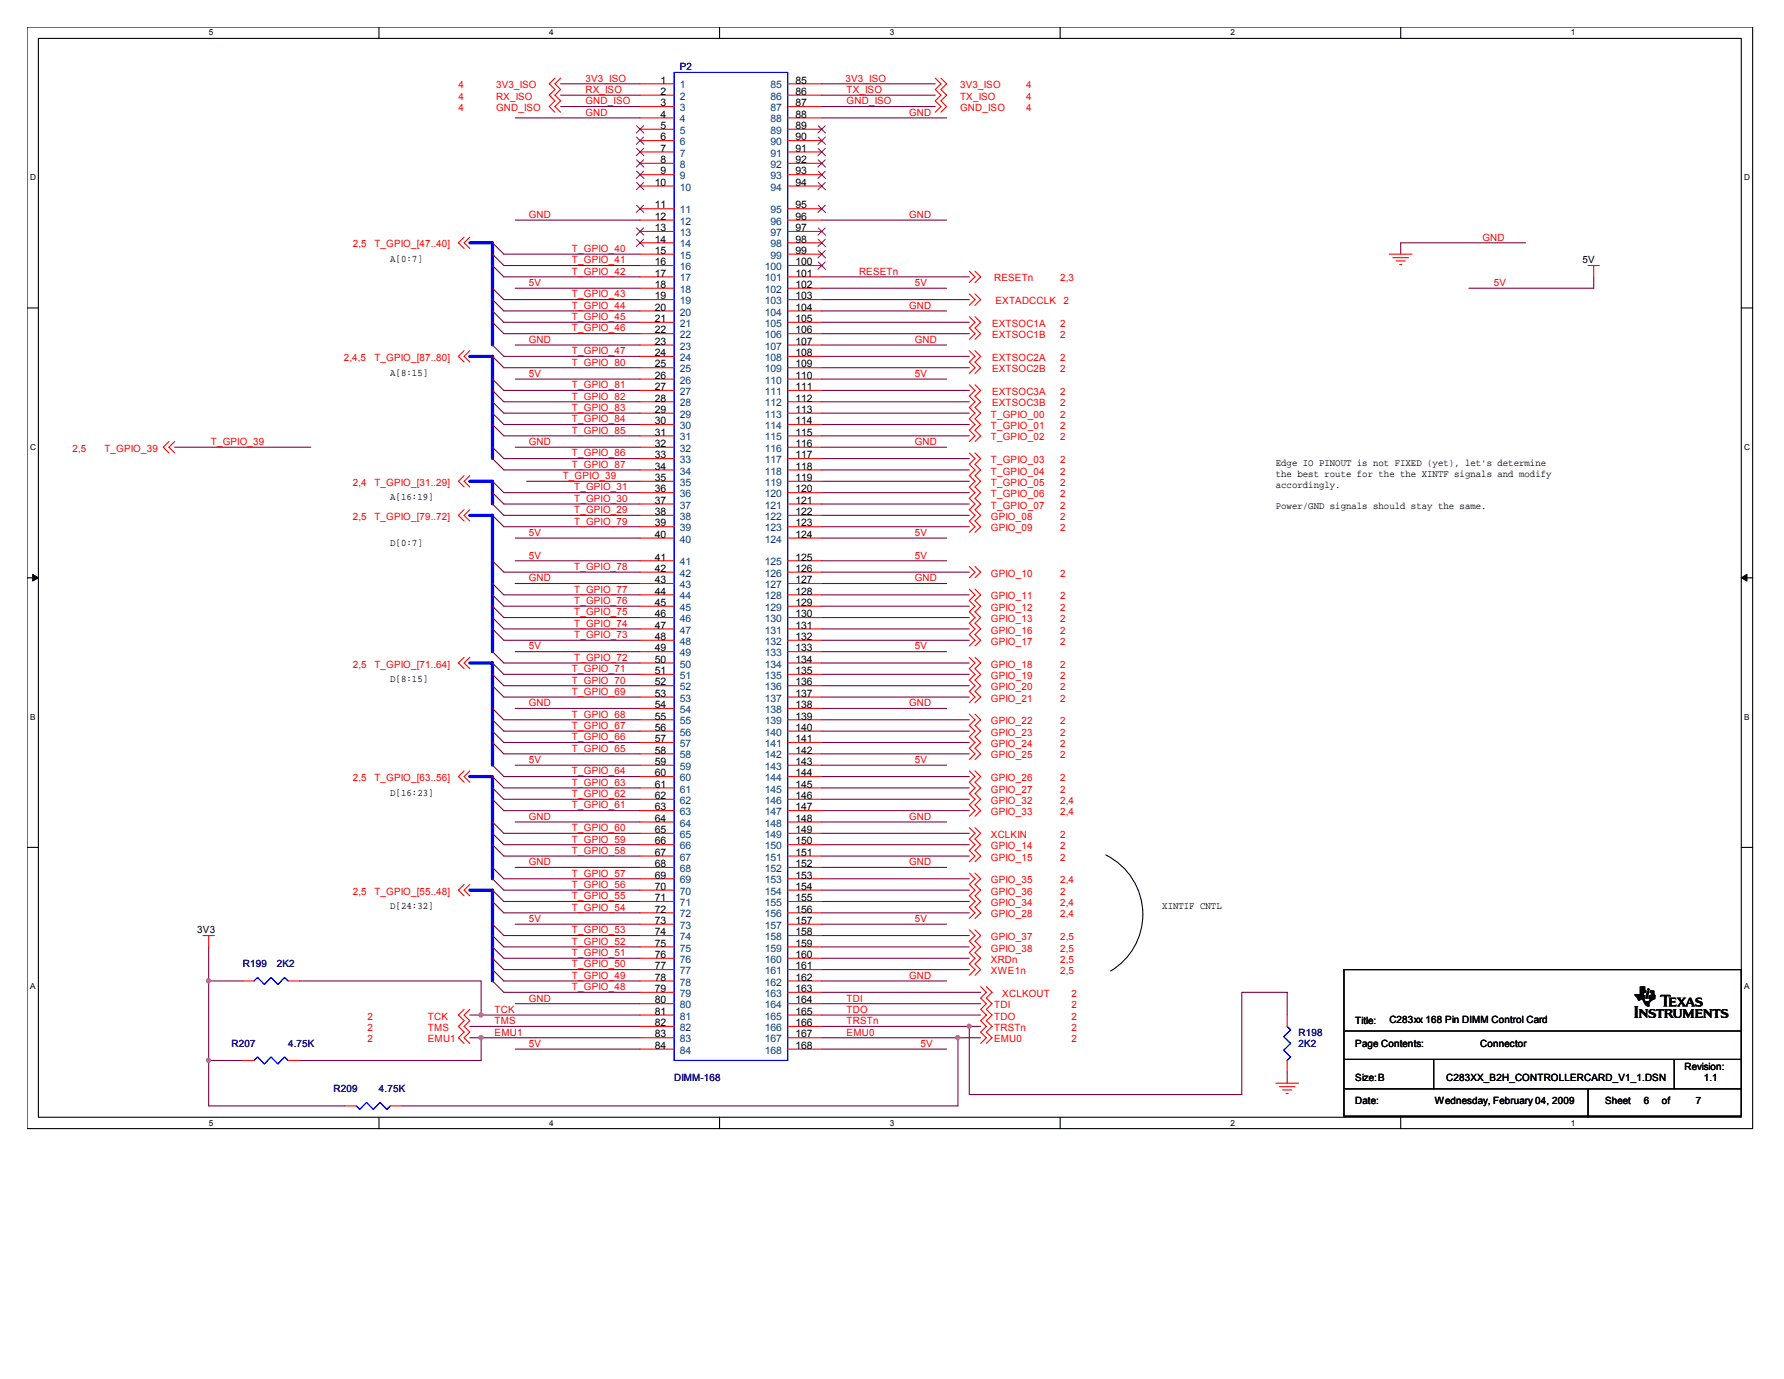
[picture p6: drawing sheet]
<svg xmlns="http://www.w3.org/2000/svg" width="279mm" height="216mm" viewBox="0 0 279 216" stroke-linecap="round" stroke-linejoin="round" font-family="sans-serif">
<path d="M4.2 4.2h270.3v172.5h-270.3zM6 6h266.7v168.9h-266.7z" fill="none" stroke="#000" stroke-width=".17"/>
<g fill="#fff">
<path d="M32.7 4.4h.7v1.4h-.7z"/>
<path d="M32.7 175.1h.7v1.4h-.7z"/>
</g>
<path d="M59.4 4.2v1.8M59.4 174.9v1.8" fill="none" stroke="#000" stroke-width=".17"/>
<g fill="#fff">
<path d="M86 4.4h.7v1.4h-.7z"/>
<path d="M86 175.1h.7v1.4h-.7z"/>
</g>
<path d="M112.7 4.2v1.8M112.7 174.9v1.8" fill="none" stroke="#000" stroke-width=".17"/>
<g fill="#fff">
<path d="M139.4 4.4h.6v1.4h-.6z"/>
<path d="M139.4 175.1h.6v1.4h-.6z"/>
</g>
<path d="M166 4.2v1.8M166 174.9v1.8" fill="none" stroke="#000" stroke-width=".17"/>
<g fill="#fff">
<path d="M192.7 4.4h.7v1.4h-.7z"/>
<path d="M192.7 175.1h.7v1.4h-.7z"/>
</g>
<path d="M219.4 4.2v1.8M219.4 174.9v1.8" fill="none" stroke="#000" stroke-width=".17"/>
<g fill="#fff">
<path d="M246 4.4h.7v1.4h-.7z"/>
<path d="M246 175.1h.7v1.4h-.7z"/>
<path d="M4.7 27.1h.9v1.4h-.9z"/>
<path d="M273.2 27.1h.9v1.4h-.9z"/>
<path d="M4.7 69.3h.9v1.4h-.9z"/>
<path d="M273.2 69.3h.9v1.4h-.9z"/>
</g>
<path d="M4.2 48.2h1.8M272.7 48.2h1.8" fill="none" stroke="#000" stroke-width=".17"/>
<g fill="#fff">
<path d="M4.7 111.5h.8v1.4h-.8z"/>
<path d="M273.2 111.5h.8v1.4h-.8z"/>
</g>
<path d="M4.2 90.5h1.8M272.7 90.5h1.8" fill="none" stroke="#000" stroke-width=".17"/>
<path d="M5.1 89.9l.9 .6-.9 .5zM272.7 90.5l.9-.6v1.1z" fill="#000" stroke="#000" stroke-width=".16"/>
<g fill="#fff">
<path d="M4.7 153.8h.8v1.4h-.8z"/>
<path d="M273.2 153.8h.8v1.4h-.8z"/>
</g>
<path d="M4.2 132.7h1.8M173.2 133.9a10.3 10.3 0 0 1 .7 18.1M272.7 132.7h1.8M210.5 151.8h62.2v23h-62.2zM210.5 165.9h62.2M210.7 170.5h62M210.7 161.4h62M224.5 165.9v4.6M248.7 170.5v4.4M262.2 165.9v4.6" fill="none" stroke="#000" stroke-width=".17"/>
<g fill="none" stroke="#800040" stroke-width=".17">
<path d="M80.7 18.5h19.5M87.8 13.1h12.4M87.8 14.9h12.4M87.8 16.7h12.4M128.7 13.1h17.8M128.7 14.9h17.8M128.7 16.7h17.8M128.7 18.5h19.6M77.1 38l1.8 1.8h21.3M77.1 39.8l1.8 1.8h21.3M80.7 34.5h19.5M128.7 34.5h19.6"/>
<path d="M238.9 38h-19.5v1.8M77.1 41.6l1.8 1.7h21.3M77.1 45.1l1.8 1.8h21.3M77.1 46.9l1.8 1.8h21.3M77.1 48.7l1.8 1.8h21.3M77.1 50.5l1.8 1.7h21.3M77.1 54l1.8 1.8h21.3M77.1 55.8l1.8 1.8h21.3M77.1 59.4l1.8 1.7h21.3M80.7 45.1h19.5M80.7 54h19.5M80.7 59.4h19.5"/>
<path d="M128.7 45.1h19.6M128.7 54h19.6M128.7 59.4h19.6M128.7 57.6h23.1M128.7 55.8h23.1M128.7 50.5h23.1M128.7 52.2h23.1M128.7 46.9h23.1M128.7 48.7h19.6M128.7 43.3h23.1M249.6 43.3v1.8h-19.6M27.3 70h21.4"/>
<path d="M77.1 75.4l1.8 1.7h21.3M77.1 77.1l1.8 1.8h21.3M77.1 78.9l1.8 1.8h21.3M77.1 61.1l1.8 1.8h21.3M77.1 62.9l1.8 1.8h21.3M77.1 66.5l1.8 1.7h21.3M77.1 64.7l1.8 1.8h21.3M77.1 70l1.8 1.8h21.3M77.1 71.8h.1M77.1 71.8l1.8 1.8h21.3M80.7 70h19.5M82.5 75.4h17.7"/>
<path d="M128.7 70h19.6M128.7 77.1h23.1M128.7 75.4h23.1M128.7 78.9h23.1M128.7 71.8h23.1M128.7 73.6h23.1M128.7 66.5h23.1M128.7 68.2h23.1M128.7 62.9h23.1M128.7 61.1h23.1M128.7 64.7h23.1M77.1 80.7l1.8 1.8h21.3"/>
<path d="M77.1 91.4l1.8 1.7h21.3M77.1 93.1l1.8 1.8h21.3M77.1 87.8l1.8 1.8h21.3M77.1 94.9l1.8 1.8h21.3M77.1 98.5l1.8 1.7h21.3M77.1 96.7l1.8 1.8h21.3M80.7 91.4h19.5M80.7 84.2h19.5M80.7 87.8h19.5M128.7 91.4h19.6M128.7 84.2h19.6M128.7 87.8h19.6"/>
<path d="M128.7 80.7h23.1M128.7 93.1h23.1M128.7 94.9h23.1M128.7 96.7h23.1M128.7 98.5h23.1M128.7 89.6h23.1M128.7 82.5h23.1M77.1 105.6l1.8 1.8h21.3M77.1 107.4l1.8 1.7h21.3M77.1 110.9l1.8 1.8h21.3M77.1 112.7l1.8 1.8h21.3M77.1 114.5l1.8 1.7h21.3"/>
<path d="M77.1 116.2l1.8 1.8h21.3M77.1 102l1.8 1.8h21.3M77.1 103.8l1.8 1.8h21.3M77.1 119.8l1.8 1.8h21.3M80.7 110.9h19.5M80.7 102h19.5M80.7 119.8h19.5M128.7 110.9h19.6M128.7 102h19.6M128.7 119.8h19.6M128.7 116.2h23.1M128.7 114.5h23.1"/>
<path d="M128.7 118h23.1M128.7 107.4h23.1M128.7 109.1h23.1M128.7 112.7h23.1M128.7 103.8h23.1M128.7 105.6h23.1M128.7 100.2h23.1M77.1 121.6l1.8 1.8h21.3M77.1 125.1l1.8 1.8h21.3M77.1 123.4l1.8 1.7h21.3M77.1 130.5l1.8 1.7h21.3M77.1 132.2l1.8 1.8h21.3"/>
<path d="M77.1 135.8l1.8 1.8h21.3M77.1 128.7l1.8 1.8h21.3M77.1 139.4l1.8 1.7h21.3M77.1 137.6l1.8 1.8h21.3M80.7 128.7h19.5M80.7 135.8h19.5M128.7 137.6h23.1M128.7 139.4h23.1M128.7 134h23.1M128.7 132.2h23.1M128.7 128.7h19.6M128.7 135.8h19.6"/>
<path d="M128.7 130.5h23.1M128.7 123.4h23.1M128.7 125.1h23.1M128.7 126.9h23.1M128.7 121.6h23.1M32.7 148.3v5.3h5.3M32.7 153.6v19.5h21.3M46.9 153.6h28.5v5.3M73.6 158.9h26.6M77.1 141.1l1.8 1.8h21.3M77.1 144.7l1.8 1.8h21.3M77.1 146.5l1.8 1.8h21.3"/>
<path d="M77.1 151.8l1.8 1.8h21.3M77.1 153.6l1.8 1.8h21.3M77.1 150l1.8 1.8h21.3M77.1 148.3l1.8 1.7h21.3M80.7 144.7h19.5M80.7 157.1h19.5M128.7 150h23.1M128.7 151.8h23.1M128.7 146.5h23.1M128.7 148.3h23.1M128.7 141.1h23.1M128.7 142.9h23.1"/>
<path d="M128.7 158.9h24.9M128.7 144.7h19.6M128.7 153.6h19.6M128.7 157.1h24.9M128.7 155.4h24.9M201.6 158.9v-3.5h-7.1v16h-42.7v-10.7h-23.1M32.7 166h5.3M73.6 160.7h26.6M73.6 162.5h26.6M75.4 162.5v3.5h-28.5M80.7 164.3h19.5M128.7 162.5h21.3v10.6h-87.1"/>
<path d="M128.7 164.3h19.6M150 162.5h3.6M151.8 160.7h1.8M201.6 167.8v1.8"/>
</g>
<g fill="#f0f" stroke="#f0f" stroke-width=".17">
<circle cx="75.3" cy="162.4" r=".32"/>
<circle cx="32.7" cy="166" r=".32"/>
<circle cx="32.7" cy="153.6" r=".32"/>
<circle cx="150" cy="162.4" r=".32"/>
<circle cx="151.8" cy="160.7" r=".32"/>
<circle cx="75.3" cy="158.9" r=".32"/>
</g>
<path d="M73.6 38h3.5v16M73.6 55.8h3.5v16M73.6 75.4h3.5v3.5M73.6 80.7h3.5v21.3M73.6 103.8h3.5v16M73.6 121.6h3.5v16M73.6 139.4h3.5v14.2" fill="none" stroke="#00f" stroke-width=".51"/>
<g fill="none" stroke="#f00" stroke-width=".17">
<path d="M86.9 12.2l-.9 .9 .9 .9-.9 .9 .9 .9-.9 .9 .9 .9M87.8 12.2l-.9 .9 .9 .9-.9 .9 .9 .9-.9 .9 .9 .9M100.2 13.1h5.4M100.2 14.9h5.4M100.2 16.7h5.4M100.2 18.5h5.4M123.4 13.1h5.3M123.4 14.9h5.3M123.4 16.7h5.3M123.4 18.5h5.3M146.5 12.2l.9 .9-.9 .9 .9 .9-.9 .9 .9 .9-.9 .9M147.4 12.2l.9 .9-.9 .9 .9 .9-.9 .9 .9 .9-.9 .9"/>
<path d="M72.7 37.1l-.9 .9 .9 .9M73.6 37.1l-.9 .9 .9 .9M100.2 39.8h5.4M100.2 20.2h5.4M100.2 22h5.4M100.2 23.8h5.4M100.2 25.6h5.4M100.2 27.3h5.4M100.2 29.1h5.4M100.2 32.7h5.4M100.2 34.5h5.4M100.2 36.2h5.4"/>
<path d="M100.2 38h5.4M123.4 39.8h5.3M123.4 20.2h5.3M123.4 22h5.3M123.4 23.8h5.3M123.4 25.6h5.3M123.4 27.3h5.3M123.4 29.1h5.3M123.4 32.7h5.3M123.4 34.5h5.3M123.4 36.2h5.3M123.4 38h5.3"/>
<path d="M217.6 39.8h3.5M72.7 54.9l-.9 .9 .9 .9M73.6 54.9l-.9 .9 .9 .9M100.2 41.6h5.4M100.2 43.3h5.4M100.2 45.1h5.4M100.2 46.9h5.4M100.2 48.7h5.4M100.2 50.5h5.4M100.2 52.2h5.4M100.2 54h5.4M100.2 55.8h5.4"/>
<path d="M100.2 57.6h5.4M100.2 59.4h5.4M123.4 41.6h5.3M123.4 43.3h5.3M123.4 45.1h5.3M123.4 46.9h5.3M123.4 48.7h5.3M123.4 50.5h5.3M123.4 52.2h5.3M123.4 54h5.3M123.4 55.8h5.3M123.4 57.6h5.3"/>
<path d="M123.4 59.4h5.3M151.8 54.9l.9 .9-.9 .9 .9 .9-.9 .9M151.8 49.6l.9 .9-.9 .8 .9 .9-.9 .9M151.8 46l.9 .9-.9 .9M151.8 42.5l.9 .8-.9 .9M152.7 54.9l.9 .9-.9 .9 .9 .9-.9 .9M152.7 49.6l.9 .9-.9 .8 .9 .9-.9 .9M152.7 46l.9 .9-.9 .9M152.7 42.5l.9 .8-.9 .9M218.1 40.3h2.5M218.7 40.9h1.4M219.2 41.4h.3"/>
<path d="M248.7 41.6h1.8M249.6 41.6v1.7M26.5 69.1l-.9 .9 .9 .9M27.3 69.1l-.8 .9 .8 .9M72.7 79.8l-.9 .9 .9 .9M72.7 74.5l-.9 .9 .9 .8M73.6 79.8l-.9 .9 .9 .9M73.6 74.5l-.9 .9 .9 .8M100.2 61.1h5.4M100.2 62.9h5.4M100.2 64.7h5.4M100.2 66.5h5.4"/>
<path d="M100.2 68.2h5.4M100.2 70h5.4M100.2 71.8h5.4M100.2 73.6h5.4M100.2 75.4h5.4M100.2 77.1h5.4M100.2 78.9h5.4M123.4 61.1h5.3M123.4 62.9h5.3M123.4 64.7h5.3M123.4 66.5h5.3M123.4 68.2h5.3"/>
<path d="M123.4 70h5.3M123.4 71.8h5.3M123.4 73.6h5.3M123.4 75.4h5.3M123.4 77.1h5.3M123.4 78.9h5.3M151.8 70.9l.9 .9-.9 .9 .9 .9-.9 .9 .9 .9-.9 .8 .9 .9-.9 .9 .9 .9-.9 .9 .9 .9-.9 .9 .9 .9-.9 .9M151.8 60.2l.9 .9-.9 .9 .9 .9-.9 .9 .9 .9-.9 .9 .9 .9-.9 .9 .9 .8-.9 .9M152.7 70.9l.9 .9-.9 .9 .9 .9-.9 .9 .9 .9-.9 .8 .9 .9-.9 .9 .9 .9-.9 .9 .9 .9-.9 .9 .9 .9-.9 .9M152.7 60.2l.9 .9-.9 .9 .9 .9-.9 .9 .9 .9-.9 .9 .9 .9-.9 .9 .9 .8-.9 .9M100.2 80.7h5.4M100.2 82.5h5.4"/>
<path d="M100.2 84.2h5.4M100.2 87.8h5.4M100.2 89.6h5.4M100.2 91.4h5.4M100.2 93.1h5.4M100.2 94.9h5.4M100.2 96.7h5.4M100.2 98.5h5.4M123.4 80.7h5.3M123.4 82.5h5.3M123.4 84.2h5.3M123.4 87.8h5.3"/>
<path d="M123.4 89.6h5.3M123.4 91.4h5.3M123.4 93.1h5.3M123.4 94.9h5.3M123.4 96.7h5.3M123.4 98.5h5.3M151.8 92.2l.9 .9-.9 .9 .9 .9-.9 .9 .9 .9-.9 .9 .9 .9-.9 .9 .9 .8-.9 .9M151.8 88.7l.9 .9-.9 .9M152.7 92.2l.9 .9-.9 .9 .9 .9-.9 .9 .9 .9-.9 .9 .9 .9-.9 .9 .9 .8-.9 .9M152.7 88.7l.9 .9-.9 .9M72.7 102.9l-.9 .9 .9 .9M73.6 102.9l-.9 .9 .9 .9"/>
<path d="M100.2 100.2h5.4M100.2 102h5.4M100.2 103.8h5.4M100.2 105.6h5.4M100.2 107.4h5.4M100.2 109.1h5.4M100.2 110.9h5.4M100.2 112.7h5.4M100.2 114.5h5.4M100.2 116.2h5.4M100.2 118h5.4M100.2 119.8h5.4"/>
<path d="M123.4 100.2h5.3M123.4 102h5.3M123.4 103.8h5.3M123.4 105.6h5.3M123.4 107.4h5.3M123.4 109.1h5.3M123.4 110.9h5.3M123.4 112.7h5.3M123.4 114.5h5.3M123.4 116.2h5.3M123.4 118h5.3M123.4 119.8h5.3"/>
<path d="M151.8 111.8l.9 .9-.9 .9 .9 .9-.9 .9 .9 .8-.9 .9 .9 .9-.9 .9M151.8 102.9l.9 .9-.9 .9 .9 .9-.9 .9 .9 .9-.9 .8 .9 .9-.9 .9M152.7 111.8l.9 .9-.9 .9 .9 .9-.9 .9 .9 .8-.9 .9 .9 .9-.9 .9M152.7 102.9l.9 .9-.9 .9 .9 .9-.9 .9 .9 .9-.9 .8 .9 .9-.9 .9M72.7 138.5l-.9 .9 .9 .8M72.7 120.7l-.9 .9 .9 .9M73.6 138.5l-.9 .9 .9 .8M73.6 120.7l-.9 .9 .9 .9M100.2 121.6h5.4M100.2 123.4h5.4M100.2 125.1h5.4M100.2 126.9h5.4"/>
<path d="M100.2 128.7h5.4M100.2 130.5h5.4M100.2 132.2h5.4M100.2 134h5.4M100.2 135.8h5.4M100.2 137.6h5.4M100.2 139.4h5.4M123.4 121.6h5.3M123.4 123.4h5.3M123.4 125.1h5.3M123.4 126.9h5.3M123.4 128.7h5.3"/>
<path d="M123.4 130.5h5.3M123.4 132.2h5.3M123.4 134h5.3M123.4 135.8h5.3M123.4 137.6h5.3M123.4 139.4h5.3M151.8 136.7l.9 .9-.9 .9 .9 .9-.9 .8 .9 .9-.9 .9 .9 .9-.9 .9M151.8 129.6l.9 .9-.9 .9 .9 .8-.9 .9 .9 .9-.9 .9M151.8 120.7l.9 .9-.9 .9 .9 .9-.9 .8 .9 .9-.9 .9 .9 .9-.9 .9M152.7 136.7l.9 .9-.9 .9 .9 .9-.9 .8 .9 .9-.9 .9 .9 .9-.9 .9M152.7 129.6l.9 .9-.9 .9 .9 .8-.9 .9 .9 .9-.9 .9M152.7 120.7l.9 .9-.9 .9 .9 .9-.9 .8 .9 .9-.9 .9 .9 .9-.9 .9"/>
<path d="M31.8 146.5h1.8M32.7 146.5v1.8M38 153.6h1.8M45.1 153.6h1.8M72.7 158l-.9 .9 .9 .9-.9 .9 .9 .9-.9 .9 .9 .9M73.6 158l-.9 .9 .9 .9-.9 .9 .9 .9-.9 .9 .9 .9M100.2 146.5h5.4M100.2 141.1h5.4M100.2 142.9h5.4M100.2 144.7h5.4M100.2 148.3h5.4M100.2 150h5.4"/>
<path d="M100.2 151.8h5.4M100.2 153.6h5.4M100.2 155.4h5.4M100.2 157.1h5.4M100.2 158.9h5.4M123.4 146.5h5.3M123.4 141.1h5.3M123.4 142.9h5.3M123.4 144.7h5.3M123.4 148.3h5.3M123.4 150h5.3M123.4 151.8h5.3"/>
<path d="M123.4 153.6h5.3M123.4 155.4h5.3M123.4 157.1h5.3M123.4 158.9h5.3M151.8 145.6l.9 .9-.9 .9 .9 .9-.9 .8 .9 .9-.9 .9 .9 .9-.9 .9M152.7 145.6l.9 .9-.9 .9 .9 .9-.9 .8 .9 .9-.9 .9 .9 .9-.9 .9M153.6 154.5l.9 .9-.9 .9 .9 .8-.9 .9 .9 .9-.9 .9 .9 .9-.9 .9 .9 .9-.9 .9M154.5 154.5l.9 .9-.9 .9 .9 .8-.9 .9 .9 .9-.9 .9 .9 .9-.9 .9 .9 .9-.9 .9M201.6 158.9v1.8M38 166h1.8M45.1 166h1.8M54 173.1h1.8"/>
<path d="M61.1 173.1h1.8M100.2 160.7h5.4M100.2 162.5h5.4M100.2 164.3h5.4M123.4 160.7h5.3M123.4 162.5h5.3M123.4 164.3h5.3M199.8 169.6h3.6M200.4 170.1h2.4M200.9 170.6h1.4M201.4 171.2h.4M201.6 166v1.8"/>
</g>
<path d="M105.6 11.3h17.8v154.7h-17.8zM39.8 153.6l.5-.6 1.1 1.1 1.1-1.1 1 1.1 1.1-1.1 .5 .6M39.8 166l.5-.5 1.1 1.1 1.1-1.1 1 1.1 1.1-1.1 .5 .5M55.8 173.1l.5 .6 1.1-1.1 1.1 1.1 1-1.1 1.1 1.1 .5-.6M201.6 160.7l.5 .5-1.1 1.1 1.1 1.1-1.1 1 1.1 1.1-.5 .5" fill="none" stroke="#00f" stroke-width=".17"/>
<g fill="none" stroke="#804000" stroke-width=".16">
<path d="M99.7 19.7l1.1 1.1M100.8 19.7l-1.1 1.1M128.1 19.7l1.2 1.1M129.2 19.7l-1.1 1.1M99.7 21.5l1.1 1.1M99.7 23.2l1.1 1.2M99.7 25l1.1 1.2M99.7 26.8l1.1 1.1M99.7 28.6l1.1 1.1M99.7 32.1l1.1 1.2M99.7 35.7l1.1 1.1M99.7 37.5l1.1 1.1"/>
<path d="M100.8 21.5l-1.1 1.1M100.8 23.2l-1.1 1.2M100.8 25l-1.1 1.2M100.8 26.8l-1.1 1.1M100.8 28.6l-1.1 1.1M100.8 32.1l-1.1 1.2M100.8 35.7l-1.1 1.1M100.8 37.5l-1.1 1.1M128.1 21.5l1.2 1.1M128.1 23.2l1.2 1.2M128.1 25l1.2 1.2M128.1 26.8l1.2 1.1"/>
<path d="M128.1 28.6l1.2 1.1M128.1 32.1l1.2 1.2M128.1 35.7l1.2 1.1M128.1 37.5l1.2 1.1M128.1 39.2l1.2 1.2M129.2 21.5l-1.1 1.1M129.2 23.2l-1.1 1.2M129.2 25l-1.1 1.2M129.2 26.8l-1.1 1.1M129.2 28.6l-1.1 1.1M129.2 32.1l-1.1 1.2M129.2 35.7l-1.1 1.1"/>
<path d="M129.2 37.5l-1.1 1.1M129.2 39.2l-1.1 1.2M128.1 41l1.2 1.2M129.2 41l-1.1 1.2"/>
</g>
<text font-size="6.2" x="256" y="159.4">TI</text>
<g font-size="1.6" fill="#000080">
<text x="106.5" y="11">P2</text>
<text x="38" y="151.5">R199</text>
<text x="43.3" y="151.5">2K2</text>
<text x="36.2" y="163.9">R207</text>
<text x="45.1" y="163.9">4.75K</text>
<text x="203.4" y="162.1">R198</text>
<text x="203.4" y="163.9">2K2</text>
<text x="52.2" y="171">R209</text>
<text x="59.4" y="171">4.75K</text>
<text x="105.6" y="169.2">DIMM-168</text>
</g>
<g font-size="1.6" fill="#f00">
<text x="71.8" y="13.8">4</text>
<text x="71.8" y="15.6">4</text>
<text x="71.8" y="17.4">4</text>
<text x="77.7" y="13.8">3V3_ISO</text>
<text x="77.7" y="15.6">RX_ISO</text>
<text x="77.7" y="17.4">GND_ISO</text>
<text x="91.7" y="12.8">3V3_ISO</text>
<text x="91.7" y="14.6">RX_ISO</text>
<text x="91.7" y="16.3">GND_ISO</text>
<text x="132.4" y="12.8">3V3_ISO</text>
<text x="132.6" y="14.6">TX_ISO</text>
<text x="132.6" y="16.3">GND_ISO</text>
<text x="150.4" y="13.8">3V3_ISO</text>
<text x="150.4" y="15.6">TX_ISO</text>
<text x="150.4" y="17.4">GND_ISO</text>
<text x="160.7" y="13.8">4</text>
<text x="160.7" y="17.4">4</text>
<text x="160.7" y="15.6">4</text>
<text x="91.7" y="18.1">GND</text>
<text x="142.4" y="18.1">GND</text>
<text x="82.8" y="34.1">GND</text>
<text x="142.4" y="34.1">GND</text>
<text x="55.2" y="38.7">2,5</text>
<text x="58.6" y="38.7">T_GPIO_[47..40]</text>
<text x="89.6" y="41.2">T_GPIO_41</text>
<text x="89.6" y="39.5">T_GPIO_40</text>
<text x="232.2" y="37.7">GND</text>
<text x="82.8" y="44.8">5V</text>
<text x="89.6" y="46.6">T_GPIO_43</text>
<text x="89.6" y="43">T_GPIO_42</text>
<text x="134.5" y="43">RESETn</text>
<text x="143.3" y="44.8">5V</text>
<text x="155.7" y="44.1">RESETn</text>
<text x="155.9" y="47.6">EXTADCCLK</text>
<text x="166" y="44.1">2,3</text>
<text x="166.6" y="47.6">2</text>
<text x="233.9" y="44.8">5V</text>
<text x="82.8" y="53.7">GND</text>
<text x="89.6" y="51.9">T_GPIO_46</text>
<text x="89.6" y="48.3">T_GPIO_44</text>
<text x="89.6" y="50.1">T_GPIO_45</text>
<text x="142.4" y="48.3">GND</text>
<text x="143.3" y="53.7">GND</text>
<text x="155.4" y="53">EXTSOC1B</text>
<text x="155.4" y="51.2">EXTSOC1A</text>
<text x="166" y="53">2</text>
<text x="166" y="51.2">2</text>
<text x="53.8" y="56.5">2,4,5</text>
<text x="58.6" y="56.5">T_GPIO_[87..80]</text>
<text x="82.8" y="59">5V</text>
<text x="89.6" y="57.2">T_GPIO_80</text>
<text x="89.6" y="55.5">T_GPIO_47</text>
<text x="143.3" y="59">5V</text>
<text x="155.4" y="58.3">EXTSOC2B</text>
<text x="155.4" y="56.5">EXTSOC2A</text>
<text x="166" y="58.3">2</text>
<text x="166" y="56.5">2</text>
<text x="89.6" y="62.6">T_GPIO_82</text>
<text x="89.6" y="64.3">T_GPIO_83</text>
<text x="89.6" y="60.8">T_GPIO_81</text>
<text x="155.2" y="65.4">T_GPIO_00</text>
<text x="155.4" y="63.6">EXTSOC3B</text>
<text x="155.4" y="61.8">EXTSOC3A</text>
<text x="166" y="63.6">2</text>
<text x="166" y="61.8">2</text>
<text x="166" y="65.4">2</text>
<text x="11.3" y="70.7">2,5</text>
<text x="16.3" y="70.7">T_GPIO_39</text>
<text x="33" y="69.7">T_GPIO_39</text>
<text x="82.8" y="69.7">GND</text>
<text x="89.6" y="71.5">T_GPIO_86</text>
<text x="89.6" y="66.1">T_GPIO_84</text>
<text x="89.6" y="67.9">T_GPIO_85</text>
<text x="143.3" y="69.7">GND</text>
<text x="155.2" y="67.2">T_GPIO_01</text>
<text x="155.2" y="69">T_GPIO_02</text>
<text x="166" y="67.2">2</text>
<text x="166" y="69">2</text>
<text x="55.2" y="76.1">2,4</text>
<text x="58.6" y="76.1">T_GPIO_[31..29]</text>
<text x="88.1" y="75">T_GPIO_39</text>
<text x="89.6" y="73.2">T_GPIO_87</text>
<text x="89.9" y="76.8">T_GPIO_31</text>
<text x="155.2" y="72.5">T_GPIO_03</text>
<text x="155.2" y="74.3">T_GPIO_04</text>
<text x="155.2" y="76.1">T_GPIO_05</text>
<text x="155.2" y="77.9">T_GPIO_06</text>
<text x="166" y="72.5">2</text>
<text x="166" y="74.3">2</text>
<text x="166" y="76.1">2</text>
<text x="166" y="77.9">2</text>
<text x="55.2" y="81.4">2,5</text>
<text x="58.6" y="81.4">T_GPIO_[79..72]</text>
<text x="82.8" y="83.9">5V</text>
<text x="89.9" y="80.3">T_GPIO_29</text>
<text x="89.9" y="78.6">T_GPIO_30</text>
<text x="89.9" y="82.1">T_GPIO_79</text>
<text x="143.3" y="83.9">5V</text>
<text x="155.2" y="81.4">GPIO_08</text>
<text x="155.2" y="83.2">GPIO_09</text>
<text x="155.2" y="79.6">T_GPIO_07</text>
<text x="166" y="81.4">2</text>
<text x="166" y="83.2">2</text>
<text x="166" y="79.6">2</text>
<text x="82.8" y="87.5">5V</text>
<text x="89.9" y="89.2">T_GPIO_78</text>
<text x="143.3" y="87.5">5V</text>
<text x="82.8" y="91">GND</text>
<text x="89.9" y="92.8">T_GPIO_77</text>
<text x="89.9" y="94.6">T_GPIO_76</text>
<text x="143.3" y="91">GND</text>
<text x="155.2" y="93.9">GPIO_11</text>
<text x="155.2" y="95.6">GPIO_12</text>
<text x="155.2" y="90.3">GPIO_10</text>
<text x="166" y="93.9">2</text>
<text x="166" y="95.6">2</text>
<text x="166" y="90.3">2</text>
<text x="82.8" y="101.7">5V</text>
<text x="89.9" y="99.9">T_GPIO_73</text>
<text x="89.9" y="98.1">T_GPIO_74</text>
<text x="89.9" y="96.4">T_GPIO_75</text>
<text x="143.3" y="101.7">5V</text>
<text x="155.2" y="101">GPIO_17</text>
<text x="155.2" y="97.4">GPIO_13</text>
<text x="155.2" y="99.2">GPIO_16</text>
<text x="166" y="101">2</text>
<text x="166" y="97.4">2</text>
<text x="166" y="99.2">2</text>
<text x="55.2" y="104.5">2,5</text>
<text x="58.6" y="104.5">T_GPIO_[71..64]</text>
<text x="89.6" y="107">T_GPIO_70</text>
<text x="89.6" y="105.2">T_GPIO_71</text>
<text x="89.9" y="103.5">T_GPIO_72</text>
<text x="155.2" y="104.5">GPIO_18</text>
<text x="155.2" y="106.3">GPIO_19</text>
<text x="166" y="104.5">2</text>
<text x="166" y="106.3">2</text>
<text x="82.8" y="110.6">GND</text>
<text x="89.6" y="112.4">T_GPIO_68</text>
<text x="89.6" y="108.8">T_GPIO_69</text>
<text x="142.4" y="110.6">GND</text>
<text x="155.2" y="108.1">GPIO_20</text>
<text x="155.2" y="109.9">GPIO_21</text>
<text x="155.2" y="113.4">GPIO_22</text>
<text x="166" y="108.1">2</text>
<text x="166" y="109.9">2</text>
<text x="166" y="113.4">2</text>
<text x="82.8" y="119.5">5V</text>
<text x="89.6" y="117.7">T_GPIO_65</text>
<text x="89.6" y="115.9">T_GPIO_66</text>
<text x="89.6" y="114.1">T_GPIO_67</text>
<text x="143.3" y="119.5">5V</text>
<text x="155.2" y="117">GPIO_24</text>
<text x="155.2" y="115.2">GPIO_23</text>
<text x="155.2" y="118.7">GPIO_25</text>
<text x="166" y="117">2</text>
<text x="166" y="115.2">2</text>
<text x="166" y="118.7">2</text>
<text x="55.2" y="122.3">2,5</text>
<text x="58.6" y="122.3">T_GPIO_[63..56]</text>
<text x="89.6" y="124.8">T_GPIO_62</text>
<text x="89.6" y="123">T_GPIO_63</text>
<text x="89.6" y="121.2">T_GPIO_64</text>
<text x="155.2" y="124.1">GPIO_27</text>
<text x="155.2" y="125.9">GPIO_32</text>
<text x="155.2" y="122.3">GPIO_26</text>
<text x="166" y="125.9">2,4</text>
<text x="166" y="124.1">2</text>
<text x="166" y="122.3">2</text>
<text x="82.8" y="128.4">GND</text>
<text x="89.6" y="130.1">T_GPIO_60</text>
<text x="89.6" y="131.9">T_GPIO_59</text>
<text x="89.6" y="126.6">T_GPIO_61</text>
<text x="142.4" y="128.4">GND</text>
<text x="155.2" y="131.2">XCLKIN</text>
<text x="155.2" y="127.6">GPIO_33</text>
<text x="166" y="131.2">2</text>
<text x="166" y="127.6">2,4</text>
<text x="82.8" y="135.5">GND</text>
<text x="89.6" y="137.2">T_GPIO_57</text>
<text x="89.6" y="133.7">T_GPIO_58</text>
<text x="142.4" y="135.5">GND</text>
<text x="155.2" y="133">GPIO_14</text>
<text x="155.2" y="134.7">GPIO_15</text>
<text x="166" y="133">2</text>
<text x="166" y="134.7">2</text>
<text x="55.2" y="140.1">2,5</text>
<text x="58.6" y="140.1">T_GPIO_[55..48]</text>
<text x="89.6" y="142.6">T_GPIO_54</text>
<text x="89.6" y="140.8">T_GPIO_55</text>
<text x="89.6" y="139">T_GPIO_56</text>
<text x="155.2" y="138.3">GPIO_35</text>
<text x="155.2" y="140.1">GPIO_36</text>
<text x="155.2" y="143.6">GPIO_28</text>
<text x="155.2" y="141.9">GPIO_34</text>
<text x="166" y="138.3">2,4</text>
<text x="166" y="143.6">2,4</text>
<text x="166" y="141.9">2,4</text>
<text x="166" y="140.1">2</text>
<text x="82.8" y="144.4">5V</text>
<text x="89.6" y="147.9">T_GPIO_52</text>
<text x="89.6" y="146.1">T_GPIO_53</text>
<text x="89.6" y="149.7">T_GPIO_51</text>
<text x="143.3" y="144.4">5V</text>
<text x="155.2" y="149">GPIO_38</text>
<text x="155.2" y="147.2">GPIO_37</text>
<text x="166" y="149">2,5</text>
<text x="166" y="147.2">2,5</text>
<text x="89.6" y="155">T_GPIO_48</text>
<text x="89.6" y="153.2">T_GPIO_49</text>
<text x="89.6" y="151.5">T_GPIO_50</text>
<text x="142.4" y="153.2">GND</text>
<text x="155.2" y="150.7">XRDn</text>
<text x="155.2" y="152.5">XWE1n</text>
<text x="166" y="152.5">2,5</text>
<text x="166" y="150.7">2,5</text>
<text x="57.6" y="159.6">2</text>
<text x="57.6" y="161.4">2</text>
<text x="67" y="159.6">TCK</text>
<text x="67" y="161.4">TMS</text>
<text x="77.5" y="158.6">TCK</text>
<text x="77.5" y="160.4">TMS</text>
<text x="82.8" y="156.8">GND</text>
<text x="132.6" y="158.6">TDO</text>
<text x="132.6" y="156.8">TDI</text>
<text x="132.6" y="160.4">TRSTn</text>
<text x="155.7" y="157.9">TDI</text>
<text x="155.7" y="159.6">TDO</text>
<text x="155.7" y="161.4">TRSTn</text>
<text x="157" y="156.1">XCLKOUT</text>
<text x="167.8" y="156.1">2</text>
<text x="167.8" y="161.4">2</text>
<text x="167.8" y="157.9">2</text>
<text x="167.8" y="159.6">2</text>
<text x="57.6" y="163.2">2</text>
<text x="67" y="163.2">EMU1</text>
<text x="77.5" y="162.1">EMU1</text>
<text x="82.8" y="163.9">5V</text>
<text x="132.6" y="162.1">EMU0</text>
<text x="144.1" y="163.9">5V</text>
<text x="155.7" y="163.2">EMU0</text>
<text x="167.8" y="163.2">2</text>
</g>
<g font-size="1.6">
<text x="103.5" y="13.1">1</text>
<text x="103.5" y="14.9">2</text>
<text x="103.5" y="16.6">3</text>
<text x="124.6" y="13.1">85</text>
<text x="124.6" y="14.9">86</text>
<text x="124.6" y="16.6">87</text>
<text x="103.5" y="18.4">4</text>
<text x="103.5" y="20.2">5</text>
<text x="103.5" y="22">6</text>
<text x="103.5" y="23.7">7</text>
<text x="124.6" y="18.4">88</text>
<text x="124.6" y="20.2">89</text>
<text x="124.6" y="22">90</text>
<text x="124.6" y="23.7">91</text>
<text x="102.6" y="29.1">10</text>
<text x="103.5" y="25.5">8</text>
<text x="103.5" y="27.3">9</text>
<text x="124.6" y="25.5">92</text>
<text x="124.6" y="27.3">93</text>
<text x="124.6" y="29.1">94</text>
<text x="102.6" y="32.6">11</text>
<text x="102.6" y="34.4">12</text>
<text x="124.6" y="32.6">95</text>
<text x="124.6" y="34.4">96</text>
<text x="61.1" y="41">A[0:7]</text>
<text x="102.6" y="36.2">13</text>
<text x="102.6" y="38">14</text>
<text x="102.6" y="39.8">15</text>
<text x="102.6" y="41.5">16</text>
<text x="124.6" y="36.2">97</text>
<text x="124.6" y="38">98</text>
<text x="124.6" y="39.8">99</text>
<text x="124.6" y="41.5">100</text>
<text x="247.8" y="41.2">5V</text>
<text x="102.6" y="43.3">17</text>
<text x="102.6" y="45.1">18</text>
<text x="102.6" y="46.9">19</text>
<text x="124.6" y="43.3">101</text>
<text x="124.6" y="45.1">102</text>
<text x="124.6" y="46.9">103</text>
<text x="102.6" y="48.6">20</text>
<text x="102.6" y="50.4">21</text>
<text x="102.6" y="52.2">22</text>
<text x="102.6" y="54">23</text>
<text x="124.6" y="48.6">104</text>
<text x="124.6" y="50.4">105</text>
<text x="124.6" y="52.2">106</text>
<text x="124.6" y="54">107</text>
<text x="61.1" y="58.8">A[8:15]</text>
<text x="102.6" y="55.8">24</text>
<text x="102.6" y="57.5">25</text>
<text x="102.6" y="59.3">26</text>
<text x="124.6" y="55.8">108</text>
<text x="124.6" y="57.5">109</text>
<text x="124.6" y="59.3">110</text>
<text x="102.6" y="61.1">27</text>
<text x="102.6" y="62.9">28</text>
<text x="102.6" y="64.6">29</text>
<text x="124.6" y="61.1">111</text>
<text x="124.6" y="62.9">112</text>
<text x="124.6" y="64.6">113</text>
<text x="102.6" y="66.4">30</text>
<text x="102.6" y="68.2">31</text>
<text x="102.6" y="70">32</text>
<text x="102.6" y="71.8">33</text>
<text x="124.6" y="66.4">114</text>
<text x="124.6" y="68.2">115</text>
<text x="124.6" y="70">116</text>
<text x="124.6" y="71.8">117</text>
<text x="102.6" y="73.5">34</text>
<text x="102.6" y="75.3">35</text>
<text x="102.6" y="77.1">36</text>
<text x="124.6" y="73.5">118</text>
<text x="124.6" y="75.3">119</text>
<text x="124.6" y="77.1">120</text>
<text x="199.8" y="73">Edge IO PINOUT is not FIXED (yet), let's determine</text>
<text x="199.8" y="74.7">the best route for the the XINTF signals and modify</text>
<text x="199.8" y="76.3">accordingly.</text>
<text x="61.1" y="78.4">A[16:19]</text>
<text x="102.6" y="78.9">37</text>
<text x="102.6" y="80.6">38</text>
<text x="102.6" y="82.4">39</text>
<text x="124.6" y="78.9">121</text>
<text x="124.6" y="80.6">122</text>
<text x="124.6" y="82.4">123</text>
<text x="199.8" y="79.6">Power/GND signals should stay the same.</text>
<text x="61.1" y="85.5">D[0:7]</text>
<text x="102.6" y="84.2">40</text>
<text x="102.6" y="87.8">41</text>
<text x="102.6" y="89.5">42</text>
<text x="124.6" y="84.2">124</text>
<text x="124.6" y="87.8">125</text>
<text x="124.6" y="89.5">126</text>
<text x="102.6" y="91.3">43</text>
<text x="102.6" y="93.1">44</text>
<text x="102.6" y="94.9">45</text>
<text x="124.6" y="91.3">127</text>
<text x="124.6" y="93.1">128</text>
<text x="124.6" y="94.9">129</text>
<text x="102.6" y="96.6">46</text>
<text x="102.6" y="98.4">47</text>
<text x="102.6" y="100.2">48</text>
<text x="102.6" y="102">49</text>
<text x="124.6" y="96.6">130</text>
<text x="124.6" y="98.4">131</text>
<text x="124.6" y="100.2">132</text>
<text x="124.6" y="102">133</text>
<text x="61.1" y="106.8">D[8:15]</text>
<text x="102.6" y="103.8">50</text>
<text x="102.6" y="105.5">51</text>
<text x="102.6" y="107.3">52</text>
<text x="124.6" y="103.8">134</text>
<text x="124.6" y="105.5">135</text>
<text x="124.6" y="107.3">136</text>
<text x="102.6" y="109.1">53</text>
<text x="102.6" y="110.9">54</text>
<text x="102.6" y="112.6">55</text>
<text x="124.6" y="109.1">137</text>
<text x="124.6" y="110.9">138</text>
<text x="124.6" y="112.6">139</text>
<text x="102.6" y="114.4">56</text>
<text x="102.6" y="116.2">57</text>
<text x="102.6" y="118">58</text>
<text x="102.6" y="119.8">59</text>
<text x="124.6" y="114.4">140</text>
<text x="124.6" y="116.2">141</text>
<text x="124.6" y="118">142</text>
<text x="124.6" y="119.8">143</text>
<text x="61.1" y="124.6">D[16:23]</text>
<text x="102.6" y="121.5">60</text>
<text x="102.6" y="123.3">61</text>
<text x="102.6" y="125.1">62</text>
<text x="124.6" y="121.5">144</text>
<text x="124.6" y="123.3">145</text>
<text x="124.6" y="125.1">146</text>
<text x="102.6" y="126.9">63</text>
<text x="102.6" y="128.7">64</text>
<text x="102.6" y="130.4">65</text>
<text x="124.6" y="126.9">147</text>
<text x="124.6" y="128.7">148</text>
<text x="124.6" y="130.4">149</text>
<text x="102.6" y="132.2">66</text>
<text x="102.6" y="134">67</text>
<text x="102.6" y="135.8">68</text>
<text x="102.6" y="137.5">69</text>
<text x="124.6" y="132.2">150</text>
<text x="124.6" y="134">151</text>
<text x="124.6" y="135.8">152</text>
<text x="124.6" y="137.5">153</text>
<text x="61.1" y="142.4">D[24:32]</text>
<text x="102.6" y="139.3">70</text>
<text x="102.6" y="141.1">71</text>
<text x="102.6" y="142.9">72</text>
<text x="124.6" y="139.3">154</text>
<text x="124.6" y="141.1">155</text>
<text x="124.6" y="142.9">156</text>
<text x="182" y="142.4">XINTIF CNTL</text>
<text x="30.9" y="146.1">3V3</text>
<text x="102.6" y="144.7">73</text>
<text x="102.6" y="146.4">74</text>
<text x="102.6" y="148.2">75</text>
<text x="102.6" y="150">76</text>
<text x="124.6" y="144.7">157</text>
<text x="124.6" y="146.4">158</text>
<text x="124.6" y="148.2">159</text>
<text x="124.6" y="150">160</text>
<text x="102.6" y="151.8">77</text>
<text x="102.6" y="153.5">78</text>
<text x="102.6" y="155.3">79</text>
<text x="124.6" y="151.8">161</text>
<text x="124.6" y="153.5">162</text>
<text x="124.6" y="155.3">163</text>
<text x="102.6" y="157.1">80</text>
<text x="102.6" y="158.9">81</text>
<text x="102.6" y="160.7">82</text>
<text x="124.6" y="157.1">164</text>
<text x="124.6" y="158.9">165</text>
<text x="124.6" y="160.7">166</text>
<text x="212.3" y="160.4">Title:</text>
<text x="217.6" y="160.2">C283xx 168 Pin DIMM Control Card</text>
<text x="102.6" y="162.4">83</text>
<text x="102.6" y="164.2">84</text>
<text x="124.6" y="162.4">167</text>
<text x="124.6" y="164.2">168</text>
<text x="212.3" y="163.9">Page Contents:</text>
<text x="231.8" y="163.9">Connector</text>
<text x="263.8" y="167.5">Revision:</text>
<text x="212.3" y="169.2">Size:B</text>
<text x="212.3" y="172.8">Date:</text>
<text x="224.7" y="172.8">Wednesday, February 04, 2009</text>
<text x="226.5" y="169.2">C283XX_B2H_CONTROLLERCARD_V1_1.DSN</text>
<text x="251.4" y="172.8">Sheet</text>
<text x="257.4" y="172.8">6</text>
<text x="260.3" y="172.8">of</text>
<text x="265.6" y="172.8">7</text>
<text x="266.8" y="169.2">1.1</text>
</g>
<g font-size="1.6" fill="#004080">
<text x="106.5" y="13.8">1</text>
<text x="106.5" y="15.6">2</text>
<text x="106.5" y="17.4">3</text>
<text x="120.7" y="13.8">85</text>
<text x="120.7" y="15.6">86</text>
<text x="120.7" y="17.4">87</text>
<text x="106.5" y="19.2">4</text>
<text x="106.5" y="21">5</text>
<text x="106.5" y="22.7">6</text>
<text x="120.7" y="19.2">88</text>
<text x="120.7" y="21">89</text>
<text x="120.7" y="22.7">90</text>
<text x="106.5" y="24.5">7</text>
<text x="106.5" y="26.3">8</text>
<text x="106.5" y="28.1">9</text>
<text x="106.5" y="29.8">10</text>
<text x="120.7" y="24.5">91</text>
<text x="120.7" y="26.3">92</text>
<text x="120.7" y="28.1">93</text>
<text x="120.7" y="29.8">94</text>
<text x="106.5" y="33.4">11</text>
<text x="106.5" y="35.2">12</text>
<text x="120.7" y="33.4">95</text>
<text x="120.7" y="35.2">96</text>
<text x="106.5" y="37">13</text>
<text x="106.5" y="38.7">14</text>
<text x="106.5" y="40.5">15</text>
<text x="120.7" y="37">97</text>
<text x="120.7" y="38.7">98</text>
<text x="120.7" y="40.5">99</text>
<text x="106.5" y="42.3">16</text>
<text x="106.5" y="44.1">17</text>
<text x="106.5" y="45.8">18</text>
<text x="106.5" y="47.6">19</text>
<text x="119.8" y="42.3">100</text>
<text x="119.8" y="44.1">101</text>
<text x="119.8" y="45.8">102</text>
<text x="119.8" y="47.6">103</text>
<text x="106.5" y="49.4">20</text>
<text x="106.5" y="51.2">21</text>
<text x="106.5" y="53">22</text>
<text x="119.8" y="49.4">104</text>
<text x="119.8" y="51.2">105</text>
<text x="119.8" y="53">106</text>
<text x="106.5" y="54.7">23</text>
<text x="106.5" y="56.5">24</text>
<text x="106.5" y="58.3">25</text>
<text x="119.8" y="54.7">107</text>
<text x="119.8" y="56.5">108</text>
<text x="119.8" y="58.3">109</text>
<text x="106.5" y="60.1">26</text>
<text x="106.5" y="61.8">27</text>
<text x="106.5" y="63.6">28</text>
<text x="106.5" y="65.4">29</text>
<text x="119.8" y="60.1">110</text>
<text x="119.8" y="61.8">111</text>
<text x="119.8" y="63.6">112</text>
<text x="119.8" y="65.4">113</text>
<text x="106.5" y="67.2">30</text>
<text x="106.5" y="69">31</text>
<text x="106.5" y="70.7">32</text>
<text x="119.8" y="67.2">114</text>
<text x="119.8" y="69">115</text>
<text x="119.8" y="70.7">116</text>
<text x="106.5" y="72.5">33</text>
<text x="106.5" y="74.3">34</text>
<text x="106.5" y="76.1">35</text>
<text x="106.5" y="77.9">36</text>
<text x="119.8" y="72.5">117</text>
<text x="119.8" y="74.3">118</text>
<text x="119.8" y="76.1">119</text>
<text x="119.8" y="77.9">120</text>
<text x="106.5" y="79.6">37</text>
<text x="106.5" y="81.4">38</text>
<text x="106.5" y="83.2">39</text>
<text x="119.8" y="79.6">121</text>
<text x="119.8" y="81.4">122</text>
<text x="119.8" y="83.2">123</text>
<text x="106.5" y="85">40</text>
<text x="106.5" y="88.5">41</text>
<text x="119.8" y="85">124</text>
<text x="119.8" y="88.5">125</text>
<text x="106.5" y="90.3">42</text>
<text x="106.5" y="92.1">43</text>
<text x="106.5" y="93.9">44</text>
<text x="106.5" y="95.6">45</text>
<text x="119.8" y="90.3">126</text>
<text x="119.8" y="92.1">127</text>
<text x="119.8" y="93.9">128</text>
<text x="119.8" y="95.6">129</text>
<text x="106.5" y="97.4">46</text>
<text x="106.5" y="99.2">47</text>
<text x="106.5" y="101">48</text>
<text x="119.8" y="97.4">130</text>
<text x="119.8" y="99.2">131</text>
<text x="119.8" y="101">132</text>
<text x="106.5" y="102.7">49</text>
<text x="106.5" y="104.5">50</text>
<text x="106.5" y="106.3">51</text>
<text x="119.8" y="102.7">133</text>
<text x="119.8" y="104.5">134</text>
<text x="119.8" y="106.3">135</text>
<text x="106.5" y="108.1">52</text>
<text x="106.5" y="109.9">53</text>
<text x="106.5" y="111.6">54</text>
<text x="106.5" y="113.4">55</text>
<text x="119.8" y="108.1">136</text>
<text x="119.8" y="109.9">137</text>
<text x="119.8" y="111.6">138</text>
<text x="119.8" y="113.4">139</text>
<text x="106.5" y="115.2">56</text>
<text x="106.5" y="117">57</text>
<text x="106.5" y="118.7">58</text>
<text x="119.8" y="115.2">140</text>
<text x="119.8" y="117">141</text>
<text x="119.8" y="118.7">142</text>
<text x="106.5" y="120.5">59</text>
<text x="106.5" y="122.3">60</text>
<text x="106.5" y="124.1">61</text>
<text x="106.5" y="125.9">62</text>
<text x="119.8" y="120.5">143</text>
<text x="119.8" y="122.3">144</text>
<text x="119.8" y="124.1">145</text>
<text x="119.8" y="125.9">146</text>
<text x="106.5" y="127.6">63</text>
<text x="106.5" y="129.4">64</text>
<text x="106.5" y="131.2">65</text>
<text x="119.8" y="127.6">147</text>
<text x="119.8" y="129.4">148</text>
<text x="119.8" y="131.2">149</text>
<text x="106.5" y="133">66</text>
<text x="106.5" y="134.7">67</text>
<text x="106.5" y="136.5">68</text>
<text x="119.8" y="133">150</text>
<text x="119.8" y="134.7">151</text>
<text x="119.8" y="136.5">152</text>
<text x="106.5" y="138.3">69</text>
<text x="106.5" y="140.1">70</text>
<text x="106.5" y="141.9">71</text>
<text x="106.5" y="143.6">72</text>
<text x="119.8" y="138.3">153</text>
<text x="119.8" y="140.1">154</text>
<text x="119.8" y="141.9">155</text>
<text x="119.8" y="143.6">156</text>
<text x="106.5" y="145.4">73</text>
<text x="106.5" y="147.2">74</text>
<text x="106.5" y="149">75</text>
<text x="119.8" y="145.4">157</text>
<text x="119.8" y="147.2">158</text>
<text x="119.8" y="149">159</text>
<text x="106.5" y="150.7">76</text>
<text x="106.5" y="152.5">77</text>
<text x="106.5" y="154.3">78</text>
<text x="119.8" y="150.7">160</text>
<text x="119.8" y="152.5">161</text>
<text x="119.8" y="154.3">162</text>
<text x="106.5" y="156.1">79</text>
<text x="106.5" y="157.9">80</text>
<text x="106.5" y="159.6">81</text>
<text x="106.5" y="161.4">82</text>
<text x="119.8" y="156.1">163</text>
<text x="119.8" y="157.9">164</text>
<text x="119.8" y="159.6">165</text>
<text x="119.8" y="161.4">166</text>
<text x="106.5" y="163.2">83</text>
<text x="106.5" y="165">84</text>
<text x="119.8" y="163.2">167</text>
<text x="119.8" y="165">168</text>
</g>
<g font-size="1.3">
<text x="32.7" y="5.5">5</text>
<text x="86" y="5.5">4</text>
<text x="139.4" y="5.5">3</text>
<text x="192.7" y="5.5">2</text>
<text x="246" y="5.5">1</text>
<text x="4.7" y="28.2">D</text>
<text x="273.2" y="28.2">D</text>
<text x="4.7" y="70.4">C</text>
<text x="273.2" y="70.4">C</text>
<text x="4.7" y="112.7">B</text>
<text x="273.2" y="112.7">B</text>
<text x="4.7" y="154.9">A</text>
<text x="273.2" y="154.9">A</text>
<text x="32.7" y="176.2">5</text>
<text x="86" y="176.2">4</text>
<text x="139.4" y="176.2">3</text>
<text x="192.7" y="176.2">2</text>
<text x="246" y="176.2">1</text>
</g>
</svg>
